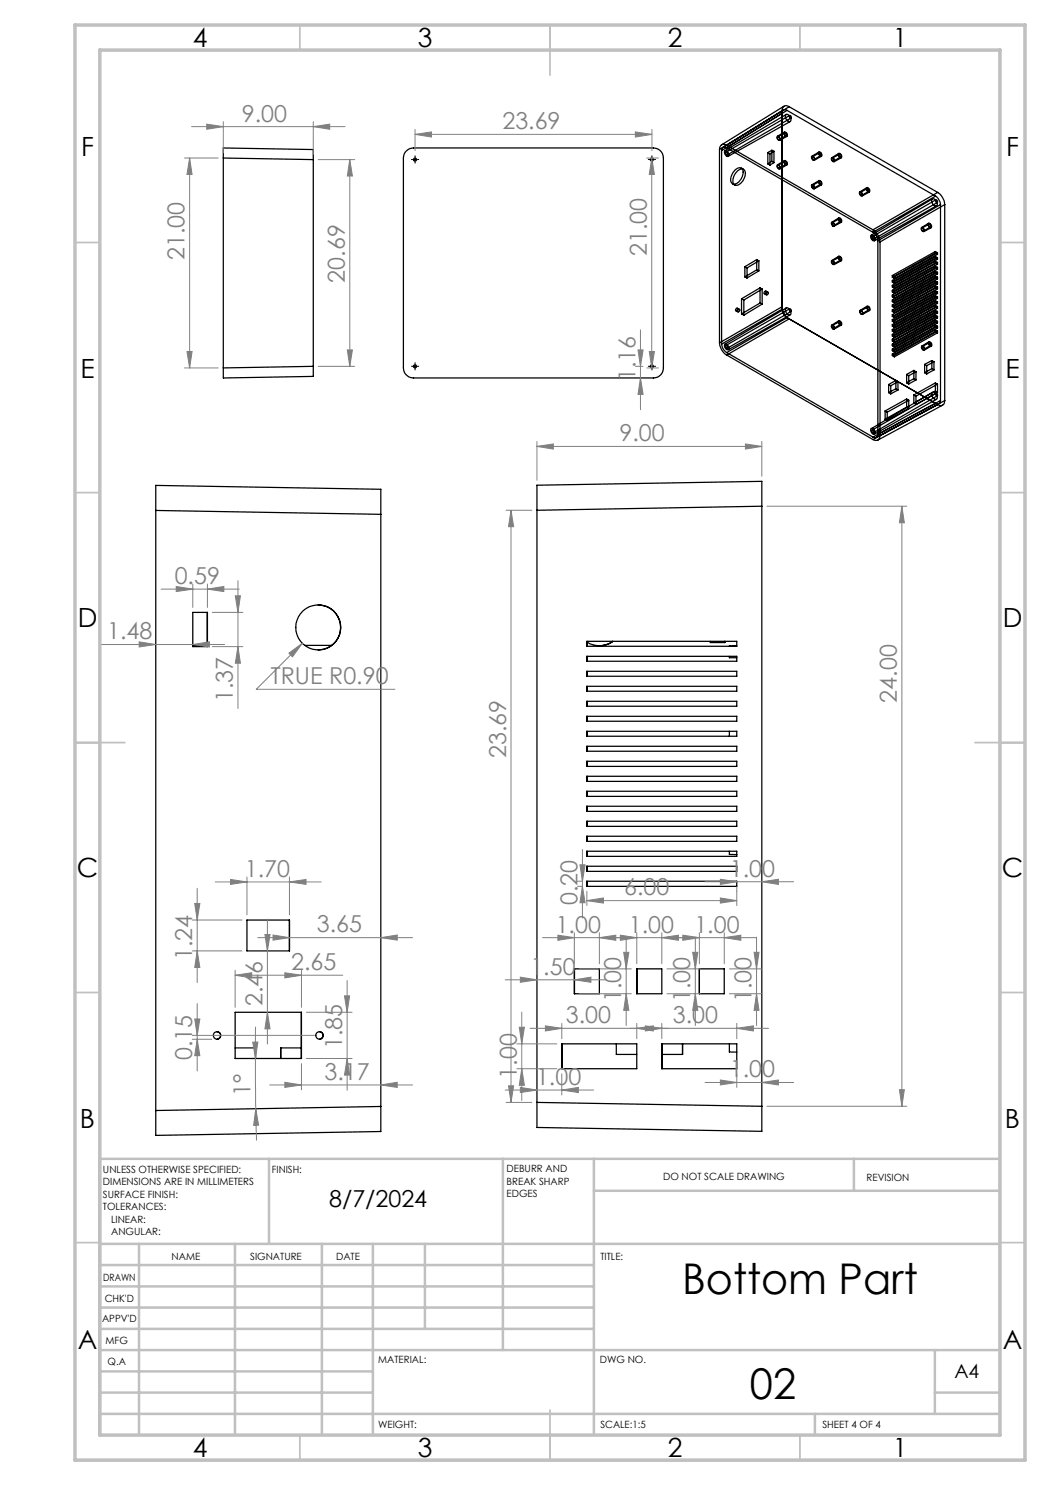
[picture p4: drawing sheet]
<svg xmlns="http://www.w3.org/2000/svg" width="210mm" height="297mm" viewBox="0 0 210 297" stroke-linecap="round" stroke-linejoin="round" font-family="sans-serif">
<g fill="none" stroke="#000" stroke-width=".25">
<path d="M44.7 31.6v-2l18 .3v2M44.7 31.6l18 .3M44.7 31.6v42M62.7 31.9v41.4M81.1 30.4l.7-.6 .9-.2h48a1.99 1.99 0 0 1 2 2v42a1.99 1.99 0 0 1-2 2h-48a2.05 2.05 0 0 1-2-2v-42zM143.9 29.9v38.7M144.3 30.1v38.7M144.9 30.2a.65 .65 0 0 1 .8 .3 .65 .65 0 0 1-.1 .8 .85 .85 0 0 1-.7-1.1zM145.2 30.4a.26 .26 0 0 1 .3 .2 .26 .26 0 0 1-.2 .3l-.1-.1zM145.3 29.1a.88 .88 0 0 0-1-.1 .88 .88 0 0 0-.4 .9M145.3 29.6a.63 .63 0 0 0-.7-.1 .63 .63 0 0 0-.3 .6M145.3 29.6l29.3 16.9"/>
<path d="M145.3 29.1l29.3 16.9M146.5 36.8l.4 .2M147.1 33.9a.87 .87 0 0 1 1.1-.3 .87 .87 0 0 1 .4 1.1 2.38 2.38 0 0 1-1.9 2.1 1.26 1.26 0 0 1-.3-1.9zM147.5 34.2a.86 .86 0 0 1 1.1-.4 .86 .86 0 0 1 .4 1.1 2.38 2.38 0 0 1-1.9 2.2 1.13 1.13 0 0 1-.4-1.7zM148.3 33.6l.4 .3M153.6 32.8l.4 .2M153.6 30.5v2.3M153.6 30.5l.4 .3M154 30.8v2.2M154.4 30.1l.4 .2M154.4 30.1v2.2M154.4 32.3l.4 .2"/>
<path d="M154.4 32.3l-.8 .5M154.4 30.1l-.8 .4M154.8 30.3v2.2M154.8 32.5l-.8 .5M154.8 30.3l-.8 .5M155.5 27.3a.52 .52 0 0 1 .5 .2 .52 .52 0 0 1-.1 .6 .56 .56 0 0 1-.4-.8zM155.5 33a.52 .52 0 0 1 .5 .2 .52 .52 0 0 1-.1 .6 .56 .56 0 0 1-.4-.8zM155.5 27.4a.3 .3 0 0 1 .4 .2 .3 .3 0 0 1-.2 .3l-.2-.2zM155.5 33.1a.3 .3 0 0 1 .4 .2 .3 .3 0 0 1-.2 .4l-.2-.3zM156.4 22.2v39.6M156.4 22.2l-12.5 7.7M156.7 22l-12.1 7.5"/>
<path d="M156.8 26.5a.46 .46 0 0 1 .6 .2 .46 .46 0 0 1-.2 .6l-.3-.2zM156.8 32.2a.46 .46 0 0 1 .6 .2 .46 .46 0 0 1-.2 .6l-.3-.2zM156.8 21.2l-12.5 7.8M156.9 26.4l-1.4 .9M156.9 32.1l-1.4 .9M157 32.3a.28 .28 0 0 1 .3 .2 .28 .28 0 0 1-.1 .3zM157 26.6a.3 .3 0 0 1 .3 .2 .3 .3 0 0 1-.1 .3l-.2-.2zM157 26.6l-1.5 .8M157 32.3l-1.5 .8M157.2 22.9a.88 .88 0 0 1 .8 .5 .88 .88 0 0 1 0 .9 .95 .95 0 0 1-.8-1.4zM157.2 22.9l-12.2 7.2M157.3 27.1l-1.4 .8"/>
<path d="M157.3 32.8l-1.4 .9M157.4 27.3l-1.4 .8M157.4 33l-1.4 .8M157.4 22.1a.6 .6 0 0 0-.7-.1 .6 .6 0 0 0-.3 .6l-12.1 7.5M157.4 22.1l29.7 17.1M157.4 22.1l-12.1 7.5M157.8 21.3a.86 .86 0 0 0-1-.1 .86 .86 0 0 0-.4 1M157.8 21.3l29.7 17.2M157.8 21.3l-12.5 7.8M157.9 23.1a.25 .25 0 0 1 .3 .2 .25 .25 0 0 1-.2 .3zM157.9 23.1l-12.7 7.3M158 24.3l-12.3 7"/>
<path d="M158.2 23.6l-12.7 7.4M162.3 31.3a.43 .43 0 0 1 .6 .2 .43 .43 0 0 1-.2 .6l-.3-.3zM162.3 37a.43 .43 0 0 1 .6 .2 .43 .43 0 0 1-.2 .6l-.3-.3zM162.5 31.4a.3 .3 0 0 1 .3 .2 .3 .3 0 0 1-.2 .3l-.1-.2zM162.5 37.1a.3 .3 0 0 1 .3 .2 .3 .3 0 0 1-.2 .3l-.1-.1zM163.8 30.4a.5 .5 0 0 1 .5 .3 .5 .5 0 0 1-.2 .6 .63 .63 0 0 1-.3-.9zM163.8 36.1a.5 .5 0 0 1 .5 .3 .5 .5 0 0 1-.2 .6 .63 .63 0 0 1-.3-.9zM163.8 30.4l-1.4 .9M163.8 36.1l-1.4 .9M163.8 30.6a.25 .25 0 0 1 .4 .1 .25 .25 0 0 1-.2 .4zM163.8 36.3a.25 .25 0 0 1 .4 .1 .25 .25 0 0 1-.2 .4zM163.9 30.6l-1.4 .8"/>
<path d="M163.9 36.3l-1.4 .8M164.2 31.1l-1.4 .8M164.2 36.8l-1.4 .8M164.3 31.3l-1.5 .8M164.3 37l-1.5 .8M166.4 31.5a.52 .52 0 0 1 .4 .8 .57 .57 0 0 1-.4-.8zM166.4 31.7a.31 .31 0 0 1 .4 .1 .31 .31 0 0 1-.1 .4l-.3-.3zM167.7 30.8a.47 .47 0 0 1 .6 .2 .47 .47 0 0 1-.2 .6l-.3-.3zM167.7 30.7l-1.3 .8M167.9 30.9a.26 .26 0 0 1 .3 .1 .26 .26 0 0 1-.2 .4l-.1-.2zM167.9 30.9l-1.5 .7M168.2 31.4l-1.4 .8"/>
<path d="M168.3 31.5l-1.5 .8M171.9 38.4a.52 .52 0 0 1 .5 .2 .52 .52 0 0 1 0 .6 .57 .57 0 0 1-.5-.8zM172 38.6a.31 .31 0 0 1 .4 .1 .31 .31 0 0 1-.1 .4l-.3-.3zM173.3 37.6a.47 .47 0 0 1 .6 .2 .47 .47 0 0 1-.2 .6l-.3-.2zM173.4 37.5l-1.4 .9M173.4 37.7a.29 .29 0 0 1 .4 .2 .29 .29 0 0 1-.1 .3l-.2-.1zM173.5 37.7l-1.5 .8M173.8 38.2l-1.4 .9M173.8 38.4l-1.4 .8M186.4 39.9a.73 .73 0 0 1 .7 .1 .73 .73 0 0 1 .3 .7 .42 .42 0 0 1-.3 .5 .42 .42 0 0 1-.5-.3l-.3-.5zM186.5 39.8l-12.2 7.2M187.1 39.2a2.44 2.44 0 0 1 1 1.7"/>
<path d="M187.1 39.2l-12.5 7.3M187.1 40a.28 .28 0 0 1 .4 .1 .28 .28 0 0 1-.2 .4l-.2-.3zM187.1 40l-12.7 7.3M187.5 38.5a3.2 3.2 0 0 1 1.4 2.4M187.5 38.5l-12.9 7.5M148.3 59.8v3M148.3 59.8l.5 .2M149 53.3l.4 .3M149 55.4l.4 .2M149 53.3v2.1M149.4 53.6v2M151.3 51.9l.5 .3"/>
<path d="M151.3 51.9v2.1M151.3 54l.5 .2M151.3 54l-2.3 1.4M151.3 51.9l-2.3 1.4M151.8 52.2l-2.4 1.4M151.8 52.2v2M151.8 54.2l-2.4 1.4M152 57.6l.4 .2M152 57.6v3M152 57.6l-3.7 2.2M152.4 57.8l-3.6 2.2M152.4 57.8v3"/>
<path d="M152.9 58.7l.4 .3M153 58.2h.1a.29 .29 0 0 1 .1 .4 .29 .29 0 0 1-.4 .1zM153.2 58.2l.4 .3M153.4 58.6l.1-.1a.27 .27 0 0 1 .1 .3 .27 .27 0 0 1-.4 .1zM166.3 52.2a.42 .42 0 0 1 .5 .2 .42 .42 0 0 1-.1 .5l-.3-.2zM166.4 44.4a.45 .45 0 0 1 .4 .3 .45 .45 0 0 1-.1 .6 .6 .6 0 0 1-.3-.9zM166.4 44.6a.33 .33 0 0 1 .4 .1 .33 .33 0 0 1-.1 .5l-.3-.3zM166.4 52.2a.29 .29 0 0 1 .4 .2 .29 .29 0 0 1-.2 .4l-.2-.3zM167.7 51.3a.52 .52 0 0 1 .6 .2 .52 .52 0 0 1-.1 .6 .64 .64 0 0 1-.5-.8zM167.7 43.6a.5 .5 0 0 1 .6 .3 .5 .5 0 0 1-.2 .6 .63 .63 0 0 1-.4-.9zM167.7 43.6l-1.3 .8M167.7 51.3l-1.3 .8"/>
<path d="M167.9 51.4a.26 .26 0 0 1 .3 .2 .26 .26 0 0 1-.2 .3l-.1-.1zM167.9 43.7a.28 .28 0 0 1 .3 .2 .28 .28 0 0 1-.2 .4l-.2-.4zM167.9 51.4l-1.5 .8M167.9 43.7l-1.5 .9M168.2 52l-1.4 .8M168.2 44.3l-1.4 .8M168.3 44.4l-1.5 .8M168.3 52.1l-1.5 .8M174.2 47a.71 .71 0 0 1 .7 .4 .71 .71 0 0 1-.1 .8 .82 .82 0 0 1-.6-1.2zM174.4 47.4a.25 .25 0 0 1 .3 .1 .25 .25 0 0 1-.1 .3zM174.6 46.5a2.02 2.02 0 0 1 1 1.7M174.6 46a3.2 3.2 0 0 1 1.4 2.4"/>
<path d="M175.6 48.2v38.7M176 48.4v38.7a.86 .86 0 0 1-.4 .9 .86 .86 0 0 1-1-.1M178.5 55.1v.4M178.5 56.1v.3M178.5 57.1v.3M178.5 58.1v.3M178.5 59v.4M178.5 59.4l.4 .2M178.5 58.4l.4 .2M178.5 58.1l.4 .2M178.5 59l.4 .3M178.5 57.1l.4 .2"/>
<path d="M178.5 55.5l.4 .2M178.5 55.1l.4 .2M178.5 56.4l.4 .3M178.5 56.1l.4 .2M178.5 57.4l.4 .2M178.9 55.3v.4M178.9 56.3v.4M178.9 57.3v.3M178.9 58.3v.3M178.9 59.3v.3M184.3 45.6a.46 .46 0 0 1 .5 .2 .46 .46 0 0 1-.1 .5 .58 .58 0 0 1-.4-.7zM184.3 45.7a.31 .31 0 0 1 .4 .1 .31 .31 0 0 1-.1 .4l-.3-.3z"/>
<path d="M185.7 44.7a.57 .57 0 0 1 .5 .8 .59 .59 0 0 1-.5-.8zM185.7 44.7l-1.4 .8M185.8 44.8a.26 .26 0 0 1 .3 .2 .26 .26 0 0 1-.1 .3l-.2-.1zM185.8 44.8l-1.4 .8M186.1 45.4l-1.4 .8M186.2 45.5l-1.4 .8M187.1 50.3v.3M187.1 51.3v.3M187.1 52.2v.4M187.1 53.2v.3M187.1 54.2v.3M187.1 55.2v.3"/>
<path d="M187.1 56.2v.3M187.1 57.1v.4M187.1 58.1v.4M187.1 59.1v.3M187.1 50.3l-8.6 4.8M187.1 50.6l-8.6 4.9M187.1 51.3l-8.6 4.8M187.1 51.6l-8.6 4.8M187.1 52.2l-8.6 4.9M187.1 52.6l-8.6 4.8M187.1 53.2l-8.6 4.9M187.1 53.5l-8.6 4.9"/>
<path d="M187.1 54.2l-8.6 4.8M187.1 54.5l-8.6 4.9M187.1 55.2l-8.6 4.8M187.1 55.5l-8.6 4.8M187.1 56.5l-8.6 4.8M187.1 56.2l-8.6 4.8M187.1 57.1l-8.6 4.9M187.1 57.5l-8.6 4.8M187.1 58.1l-8.6 4.8M187.1 58.5l-8.6 4.8M187.1 59.1l-8.6 4.8M187.1 59.4l-8.6 4.8"/>
<path d="M187.1 59.4l.4 .3M187.1 59.1l.4 .3M187.1 58.5l.4 .2M187.1 58.1l.4 .3M187.1 57.5l.4 .2M187.1 57.1l.4 .3M187.1 56.2l.4 .2M187.1 56.5l.4 .3M187.1 55.5l.4 .3M187.1 55.2l.4 .3M187.1 54.5l.4 .3M187.1 54.2l.4 .3"/>
<path d="M187.1 53.5l.4 .3M187.1 53.2l.4 .3M187.1 52.6l.4 .2M187.1 51.6l.4 .3M187.1 51.3l.4 .2M187.1 50.6l.4 .3M187.1 50.3l.4 .2M187.1 52.2l.4 .3M187.3 41.2l-12.4 7M187.5 40.5l-12.8 7.3M187.5 50.5v.4M187.5 51.5v.4"/>
<path d="M187.5 52.5v.3M187.5 53.5v.3M187.5 54.5v.3M187.5 55.5v.3M187.5 56.4v.4M187.5 57.4v.3M187.5 58.4v.3M187.5 59.4v.3M187.5 59.7l-8.6 4.8M187.5 59.4l-8.6 4.8M187.5 58.7l-8.6 4.8M187.5 58.4l-8.6 4.8"/>
<path d="M187.5 57.7l-8.6 4.8M187.5 57.4l-8.6 4.8M187.5 56.8l-8.6 4.8M187.5 56.4l-8.6 4.8M187.5 55.5l-8.6 4.8M187.5 54.8l-8.6 4.8M187.5 54.5l-8.6 4.8M187.5 53.8l-8.6 4.8M187.5 53.5l-8.6 4.8M187.5 55.8l-8.6 4.8M187.5 51.5l-8.6 4.8M187.5 50.9l-8.6 4.8"/>
<path d="M187.5 50.5l-8.6 4.8M187.5 51.9l-8.6 4.8M187.5 52.8l-8.6 4.8M187.5 52.5l-8.6 4.8M188.1 40.9l-12.5 7.3M188.1 40.9v39.2M188.9 40.9v39.2M188.9 40.9l-12.9 7.5M62.7 73.3v2l-18 .3v-2M62.7 73.3l-18 .3M143.9 68.6a3.1 3.1 0 0 0 1.4 2.4M143.9 68.6l12.5-7.3a3.2 3.2 0 0 0 1.4 2.5l-12.5 7.2"/>
<path d="M144.3 68.8a2.33 2.33 0 0 0 1 1.7M145 68.8a.71 .71 0 0 1 .6 .4 .71 .71 0 0 1 0 .8 .78 .78 0 0 1-.6-1.2zM145.2 69.1a.28 .28 0 0 1 .3 .2 .28 .28 0 0 1-.2 .3l-.1-.1zM145.3 70.5l29.3 16.9M145.3 71l29.3 16.9M147.2 62.2l.4 .2M147.2 61.7l.2-.1a.24 .24 0 0 1 .1 .4 .24 .24 0 0 1-.4 0zM147.5 61.6l.4 .3M147.7 61.9l.1-.1a.28 .28 0 0 1 .1 .4 .28 .28 0 0 1-.3 .1zM148.3 62.8l.5 .2M148.8 60v3M152 60.6l.4 .2"/>
<path d="M152 60.6l-3.7 2.2M152.4 60.8l-3.6 2.2M156.4 61.8a2.15 2.15 0 0 0 1 1.7M156.4 61.8l-12.1 7M157.2 61.6a.89 .89 0 0 1 .8 .4 .89 .89 0 0 1 0 1 .93 .93 0 0 1-.8-1.4zM157.2 61.6l-12.2 7.2M157.4 63.5l30.1 17.4M157.4 63.5l-12.1 7M157.9 61.8a.31 .31 0 0 1 .3 .1 .31 .31 0 0 1 0 .4l-.3-.2zM157.9 61.8l-12.7 7.3M158 63l-12.3 7M158.2 62.3l-12.7 7.3"/>
<path d="M166.3 65.1a.42 .42 0 0 1 .5 .2 .42 .42 0 0 1-.1 .5l-.4-.3zM166.4 65.1a.29 .29 0 0 1 .4 .2 .29 .29 0 0 1-.2 .4l-.2-.3zM167.7 64.2a.47 .47 0 0 1 .6 .2 .47 .47 0 0 1-.2 .6l-.3-.2zM167.7 64.2l-1.3 .8M167.8 64.4a.25 .25 0 0 1 .4 .1 .25 .25 0 0 1-.2 .3l-.1-.1zM167.9 64.3l-1.5 .8M168.2 64.8l-1.4 .9M168.3 65l-1.5 .8M172 62.1a.46 .46 0 0 1 .5 .3 .46 .46 0 0 1-.1 .5 .58 .58 0 0 1-.4-.8zM172 62.2a.29 .29 0 0 1 .4 .2 .29 .29 0 0 1-.1 .4zM173.4 61.2a.5 .5 0 0 1 .5 .3 .5 .5 0 0 1-.1 .6 .65 .65 0 0 1-.4-.9zM173.4 61.2l-1.4 .9"/>
<path d="M173.5 61.5a.29 .29 0 0 1 .3 .1 .29 .29 0 0 1-.1 .3zM173.5 61.4l-1.4 .8M173.8 61.9l-1.4 .9M173.9 62.1l-1.4 .8M177.7 76.9l.5 .2M177.7 78.5l.5 .3M177.7 76.9v1.6M178.2 77.1v1.7M178.5 60v.3M178.5 61v.3M178.5 62v.3M178.5 62.9v.4"/>
<path d="M178.5 63.9v.3M178.5 64.9v.3M178.5 65.9v.3M178.5 66.9v.3M178.5 67.8v.4M178.5 68.8v.3M178.5 69.8v.3M178.5 70.8v.3M178.5 71.1l.4 .3M178.5 70.8l.4 .2M178.5 70.1l.4 .3M178.5 69.8l.4 .3"/>
<path d="M178.5 69.1l.4 .3M178.5 68.8l.4 .3M178.5 68.2l.4 .2M178.5 67.8l.4 .3M178.5 67.2l.4 .2M178.5 66.9l.4 .2M178.5 66.2l.4 .3M178.5 65.9l.4 .2M178.5 65.2l.4 .3M178.5 64.9l.4 .3M178.5 64.2l.4 .3M178.5 63.9l.4 .3"/>
<path d="M178.5 63.3l.4 .2M178.5 62.9l.4 .3M178.5 62.3l.4 .2M178.5 61.3l.4 .3M178.5 61l.4 .2M178.5 62l.4 .2M178.5 60l.4 .3M178.5 60.3l.4 .3M178.9 60.3v.3M178.9 61.2v.4M178.9 62.2v.3M178.9 63.2v.3"/>
<path d="M178.9 64.2v.3M178.9 65.2v.3M178.9 66.1v.4M178.9 67.1v.3M178.9 68.1v.3M178.9 69.1v.3M178.9 70.1v.3M178.9 71v.4M179.2 76.1l.4 .2M179.2 77.7l.4 .3M179.2 76.1l-1.5 .8M179.2 77.7l-1.5 .8"/>
<path d="M179.2 76.1v1.6M179.6 76.3l-1.4 .8M179.6 76.3v1.7M179.6 78l-1.4 .8M181.3 74.9l.5 .2M181.3 76.5l.5 .3M181.3 79.8l.5 .2M181.3 79.8l-4.3 2.4M181.3 74.9v1.6M181.3 79.8v1.6M181.8 75.1v1.7M182.8 74.1l.4 .3"/>
<path d="M182.8 75.7l.4 .3M182.8 79l.4 .2M182.8 74.1v1.6M182.8 79v1.6M182.8 74.1l-1.5 .8M182.8 75.7l-1.5 .8M183.2 76l-1.4 .8M183.2 74.4l-1.4 .7M183.2 74.4v1.6M183.2 79.2v1.7M184.4 69.2a.52 .52 0 0 1 .4 .3 .52 .52 0 0 1 0 .5 .56 .56 0 0 1-.4-.8zM184.4 69.3a.3 .3 0 0 1 .4 .2 .3 .3 0 0 1-.2 .4l-.2-.3z"/>
<path d="M184.9 72.9l.4 .2M184.9 74.5l.4 .3M184.9 72.9v1.6M185.3 73.1v1.7M185.8 68.4a.48 .48 0 0 1 .5 .3 .48 .48 0 0 1-.2 .5 .63 .63 0 0 1-.3-.8zM185.8 68.4l-1.4 .8M185.9 68.5a.3 .3 0 0 1 .3 .2 .3 .3 0 0 1-.1 .4l-.2-.2zM185.9 68.5l-1.5 .8M186.2 69l-1.4 .9M186.3 69.2l-1.4 .8M186.4 72.1l.4 .3M186.4 73.7l.4 .3"/>
<path d="M186.4 73.7l-1.5 .8M186.4 72.1l-1.5 .8M186.4 72.1v1.6M186.4 78.5a.92 .92 0 0 1 .9 1.4 .99 .99 0 0 1-.9-1.4zM186.5 78.5l-12.2 7.2M186.8 72.4v1.6M186.8 74l-1.5 .8M186.8 72.4l-1.5 .7M187.1 60.4l.4 .3M187.1 60.1v.3M187.1 61.1v.3M187.1 62.1v.3"/>
<path d="M187.1 63v.4M187.1 64v.3M187.1 65v.3M187.1 66v.3M187.1 76.6v1.6M187.1 60.1l-8.6 4.8M187.1 60.4l-8.6 4.8M187.1 61.1l-8.6 4.8M187.1 61.4l-8.6 4.8M187.1 78.2l.4 .3M187.1 76.6l.4 .2M187.1 66l.4 .2"/>
<path d="M187.1 66.3l.4 .3M187.1 65.3l.4 .3M187.1 65l.4 .3M187.1 64.3l.4 .3M187.1 64l.4 .3M187.1 63.4l.4 .2M187.1 63l.4 .3M187.1 62.4l.4 .2M187.1 62.1l.4 .2M187.1 61.4l.4 .3M187.1 61.1l.4 .2M187.1 60.1l.4 .3"/>
<path d="M187.1 62.1l-8.6 4.8M187.1 62.4l-8.6 4.8M187.1 63l-8.6 4.8M187.1 63.4l-8.6 4.8M187.1 64l-8.6 4.8M187.1 64.3l-8.6 4.8M187.1 65l-8.6 4.8M187.1 65.3l-8.6 4.8M187.1 66l-8.6 4.8M187.1 66.3l-8.6 4.8M187.1 76.6l-4.3 2.4M187.1 78.2l-4.3 2.4"/>
<path d="M187.1 78.7a.25 .25 0 0 1 .4 .1 .25 .25 0 0 1-.2 .4l-.2-.2zM187.1 78.7l-12.7 7.3M187.3 79.9l-12.4 6.9M187.5 79.2l-12.8 7.3M187.5 60.4v.3M187.5 61.3v.4M187.5 62.3v.3M187.5 63.3v.3M187.5 64.3v.3M187.5 65.3v.3M187.5 66.2v.4M187.5 76.8v1.7"/>
<path d="M187.5 78.5l-4.3 2.4M187.5 76.8l-4.3 2.4M187.5 66.2l-8.6 4.8M187.5 66.6l-8.6 4.8M187.5 65.6l-8.6 4.8M187.5 65.3l-8.6 4.8M187.5 64.6l-8.6 4.8M187.5 64.3l-8.6 4.8M187.5 63.6l-8.6 4.8M187.5 63.3l-8.6 4.8M187.5 62.6l-8.6 4.8M187.5 62.3l-8.6 4.8"/>
<path d="M187.5 61.7l-8.6 4.8M187.5 61.3l-8.6 4.8M187.5 60.7l-8.6 4.8M187.5 60.4l-8.6 4.8M174.2 85.8a.65 .65 0 0 1 .7 .3 .65 .65 0 0 1-.1 .8 .85 .85 0 0 1-.6-1.1zM174.4 86a.26 .26 0 0 1 .4 .2 .26 .26 0 0 1-.2 .3l-.2-.2zM175.6 86.9a.6 .6 0 0 1-.3 .6 .6 .6 0 0 1-.7-.1M177 83.9l.4 .2M177 82.2l.4 .2M177 82.2v1.7M177.4 82.4v1.7M181.3 81.4l.5 .3"/>
<path d="M181.3 81.4l-4.3 2.5M181.8 81.7l-4.4 2.4M181.8 80v1.7M181.8 80l-4.4 2.4M182.8 80.6l.4 .3M187.5 80.9l-12.9 7M188.1 80.1a.61 .61 0 0 1-.3 .6 .61 .61 0 0 1-.7 0l-12.5 6.7M188.1 80.1l-12.5 6.8M188.5 81l-12.9 7M188.9 80.1a.86 .86 0 0 1-.4 .9 .86 .86 0 0 1-1-.1M188.9 80.1l-13.6 7.4M31.2 102.1v-5l45 .8v5"/>
<path d="M31.2 102.1l45 .8M31.2 102.1v120M76.2 102.9v118.4M107.4 102.1v118.4M152.4 101.2v-4.9l-45 .7v5.1M152.4 101.2l-45 .9M152.4 101.2v120.1M38.6 122.5h2.9v6.8h-2.9zM38.6 129.1h2.9M41.5 122.5v6.8M61 129.1h5.1v.1M63.6 121a4.5 4.5 0 0 1 4.5 4.5 4.5 4.5 0 0 1-4.5 4.5"/>
<path d="M117.4 128.3h30v1h-30zM117.4 131.3h30v1h-30zM117.4 134.3h30v1h-30zM117.4 137.3h30v1h-30zM117.4 128.3v1M117.4 131.3v1M117.4 134.3v1M117.4 137.3v1M122.6 128.3a4.2 4.2 0 0 1-2.7 .8M122.6 128.3a4.5 4.5 0 0 1-5.2 .1M142.1 128.3v.2h2.9v-.2M145 128.3v.2"/>
<path d="M145.9 131.3v.2h1.5M147.4 129.2l-1.5 .1M117.4 140.3h30v.9h-30zM117.4 143.3h30v.9h-30zM117.4 146.3h30v.9h-30zM117.4 149.3h30v.9h-30zM117.4 152.3h30v1h-30zM117.4 155.3h30v1h-30zM117.4 158.3h30v1h-30zM117.4 140.3v.9M117.4 143.3v.9M117.4 146.3v.9"/>
<path d="M117.4 149.3v.9M117.4 152.3v1M117.4 155.3v1M117.4 158.3v1M145.9 146.3v.9M117.4 161.3h30v1h-30zM117.4 164.2h30v1.1h-30zM117.4 167.2h30v1.1h-30zM117.4 170.2h30v1.1h-30zM117.4 173.2h30v1.1h-30zM117.4 176.2h30v1.1h-30zM117.4 161.3v1"/>
<path d="M117.4 164.2v1.1M117.4 167.2v1.1M117.4 170.2v1.1M117.4 173.2v1.1M117.4 176.2v1.1M145.9 170.2v.7h1.5M49.4 184h8.5v6.2h-8.5zM114.9 193.8h5v5h-5zM114.9 193.8v5M127.4 193.8h5v5h-5zM127.4 193.8v5M139.9 193.8h5v5h-5z"/>
<path d="M43.4 206.3a.76 .76 0 0 1 .7 .8 .76 .76 0 0 1-.7 .8M47 202.5h13.3v9.2h-13.3zM47 209.6h4.1v2.1M60.3 202.5v9.2M60.3 209.6h-4.2v2.1M63.9 206.3a.76 .76 0 0 1 .7 .8 .76 .76 0 0 1-.7 .8M112.4 208.8h15v4.9h-15zM112.4 208.8v4.9M123.3 208.8v2.1h4.1M132.4 208.8h15v4.9h-15zM132.4 208.8v4.9M136.5 208.8v2.1h-4.1"/>
<path d="M145.9 208.8v1.6h1.5M76.2 221.3v5l-45 .8v-5M76.2 221.3l-45 .8M107.4 220.5v5l45 .8v-5M107.4 220.5l45 .8"/>
<circle cx="83" cy="31.9" r=".31"/>
<circle cx="130.4" cy="31.9" r=".31"/>
<circle cx="83" cy="73.3" r=".31"/>
<circle cx="130.4" cy="73.3" r=".31"/>
<circle cx="63.7" cy="125.5" r="4.5"/>
<circle cx="43.4" cy="207.1" r=".75"/>
<circle cx="63.9" cy="207.1" r=".75"/>
</g>
<g fill="none" stroke="#808080" stroke-width=".2">
<path d="M36.9 31.6h6.7M37.9 31.6v42M37.9 31.6l.5 3.3h-1zM38.3 25.3h30.7M41.3 24.8l3.4 .5-3.4 .6zM44.7 24.3v6.3M62.7 25.3l3.2-.5v1.1zM62.7 24.3v6.6M63.6 31.9h7.3M70 31.9v41.4M70 31.9l.5 3.3h-1zM83 26.9l3.3-.5v1z"/>
<path d="M83 25.9v4.2M83 26.9h47.4M127.1 26.4l3.3 .5-3.3 .5zM129.4 31.6h2.3M130.4 31.6v42M130.4 31.6l.5 3.3h-1zM130.4 25.9v4.2M36.9 73.6h6.7M37.4 70.3h1l-.5 3.3zM63.6 73.3h7.3M69.5 70h1l-.5 3.3zM127.1 73.3h1.5"/>
<path d="M127.6 70h1l-.5 3.3zM128.1 66v15.9M128.1 75.6l.5 3.3h-1zM129.4 73.6h2.3M129.9 70.3h1l-.5 3.3zM107.4 89.3l3.3-.5v1zM107.4 88.3v7.8M107.4 89.3h45M149.1 88.8l3.3 .5-3.3 .5zM152.4 88.3v6.9M32.2 117.8h15.6M35.2 117.3l3.4 .5-3.4 .5z"/>
<path d="M38.6 116.8v4.7M41.5 117.8l3.3-.5v1zM41.5 116.8v4.7M47.1 119.2h1l-.5 3.3zM47.6 116.1v25.6M101.2 102.1h5.2M102.2 102.1v118.4M102.2 102.1l.5 3.2h-1zM153.4 101.2h28M180.4 101.2v120.1M180.4 101.2l.5 3.4h-1zM20.1 128.9h24.8"/>
<path d="M27.8 128.4l3.4 .5-3.4 .5zM38.6 128.9l3.3-.5v1zM42.5 129.3h6.1M42.5 122.5h6.1M47.6 129.3l.5 3.3h-1zM57.8 130.6l2.7-1.9-2 2.7zM60.5 128.7l-9.2 9.2h27.7M39.4 177.7v18.8M43 176.4h21.2M46.1 175.9l3.3 .5-3.3 .5zM49.4 175.4v7.6M57.9 176.4l3.3-.5v1z"/>
<path d="M57.9 175.4v7.6M115.5 176.2h.9M115.5 177.3h.9M116 173h1l-.5 3.2zM116.5 177.3l.5 3.2h-1zM116.5 169.9v13.7M117.4 178.3v2.8M141 176.4h17.7M144.1 179.6l3.3 .5-3.3 .5zM144.1 175.9l3.3 .5-3.3 .5zM147.4 177.3v3.8M152.4 176.4l3.3-.5v1z"/>
<path d="M38.5 184h9.9M38.5 190.2h9.9M38.9 180.7h1.1l-.6 3.3zM39.4 190.2l.6 3.3h-1.1zM47 195l3.3-.4v1zM47 194.1v7.4M47 195h21.5M51.5 187.5h31M53 186.9h1l-.5 3.3zM53.5 183.8v25M54.6 187l3.3 .5-3.3 .5zM57 194.6l3.3 .4-3.3 .6z"/>
<path d="M60.3 194.1v7.4M68.9 199.2h1l-.5 3.3zM69.4 196.1v21.9M76.2 187.5l3.2-.5v1zM101 196h20.2M104.1 195.4l3.3 .6-3.3 .5zM108.5 187.5h42.7M111.6 187l3.3 .5-3.3 .6zM114.9 186.5v6.3M114.9 196l3.3-.6v1.1zM115.9 198.8h10.4M115.9 193.8h10.4"/>
<path d="M117.4 180.1l3.3-.5v1zM117.4 180.1h30M119.9 187.5l3.3-.5v1.1zM119.9 186.5v6.3M124.1 187l3.3 .5-3.3 .6zM124.7 190.5h1.1l-.6 3.3zM125.2 198.8l.6 3.3h-1.1zM125.2 187.4v17.7M127.4 186.5v6.3M132.4 187.5l3.3-.5v1.1zM132.4 186.5v6.3M133.4 198.8h6.7"/>
<path d="M133.4 193.8h6.7M136.6 187l3.3 .5-3.3 .6zM138.5 190.5h1.1l-.5 3.3zM139.1 198.8l.5 3.3h-1.1zM139.1 187.4v17.7M139.9 186.5v6.3M144.9 187.5l3.3-.5v1.1zM144.9 186.5v6.3M145.9 198.8h6.4M145.9 193.8h6.4M150.8 190.5h1l-.5 3.3zM151.3 198.8l.5 3.3h-1z"/>
<path d="M151.3 187.4v17.7M38.5 207.9h3.9M38.5 207.1h24.4M38.9 203.8h1.1l-.6 3.3zM39.4 200.7v13.5M39.4 207.9l.6 3.2h-1.1zM50.6 208.4h1l-.5 3.3zM51.1 211.7l.1 10.1M51.1 205.3v6.4M53.5 202.5l.5 3.3h-1zM53.9 217h28.6M57 216.5l3.3 .5-3.3 .5z"/>
<path d="M60.3 212.7v5.3M61.3 211.7h9.1M61.3 202.5h9.1M69.4 211.7l.5 3.3h-1zM76.2 217l3.2-.5v1zM101 218h17.7M101.7 217.2h1l-.5 3.3zM103.4 208.8h8M103.4 213.7h8M103.9 205.5h1l-.5 3.3zM104.1 217.5l3.3 .5-3.3 .5zM104.4 213.7l.5 3.4h-1z"/>
<path d="M104.4 202.4v17.7M106 205.7h47.7M109.1 205.2l3.3 .5-3.3 .5zM112.4 204.7v3M112.4 218l3.3-.5v1zM112.4 214.8v4.2M127.4 205.7l3.3-.5v1zM127.4 204.7v3M129.1 205.2l3.3 .5-3.3 .5zM132.4 204.7v3M141 216.5h17.7M144.1 216l3.3 .5-3.3 .5z"/>
<path d="M147.4 205.7l3.3-.5v1zM147.4 204.7v3M147.4 214.8v2.7M152.4 216.5l3.3-.5v1zM179.9 217.9h1l-.5 3.4zM51.2 221.8l.5 3.2-1 .1zM51.2 221.8l.1 6.3M101.2 220.5h5.2M153.4 221.3h28"/>
</g>
<g fill="none" stroke="#000" stroke-width=".2" stroke-dasharray="15.2 1.3 1.3 1.3" stroke-linecap="butt">
<path d="M82.5 31.9h-.3M83 31.4v-.3M83 32.4v.3M83.5 31.9h.3M129.9 31.9h-.3M130.4 31.4v-.3M130.4 32.4v.3M130.9 31.9h.3M82.5 73.3h-.3M83 72.8v-.3M83 73.8v.3M83.5 73.3h.3"/>
<path d="M129.9 73.3h-.3M130.4 72.8v-.3M130.4 73.8v.3M130.9 73.3h.3"/>
</g>
<path d="M82.5 31.9h1M83 31.4v1M129.9 31.9h1M130.4 31.4v1M82.5 73.3h1M83 72.8v1M129.9 73.3h1M130.4 72.8v1" fill="none" stroke="#000" stroke-width=".2"/>
<g fill="none" stroke="#c0c0c0" stroke-width=".35">
<path d="M60 5v5M110 5v10M160 5v5M15 48.5h5M200 48.5h5M15 98.5h5M200 98.5h5M15 148.5h10M195 148.5h10M15 198.5h5M200 198.5h5M15 248.5h5"/>
<path d="M200 248.5h5M60 287v5M110 282v10M160 287v5"/>
</g>
<g fill="none" stroke="#c0c0c0" stroke-width=".5">
<path d="M53.8 231.8v17M100.6 231.8v38.2M118.8 231.8v55.2M118.8 238.2h81.2M170.8 231.8v6.4M200 231.8h-180v55.2M20 248.8h180M20 257.3h98.8M20 253h98.8M27.8 248.8v38.2M47 248.8v38.2M64.4 248.8v38.2"/>
<path d="M74.6 248.8v38.2M85 248.8v17M20 265.8h98.8M20 261.5h98.8M20 278.5h54.6M20 274.3h54.6M20 270h180M187 278.5h13M187 270v12.8M20 282.8h180M163 282.8v4.2"/>
</g>
<path d="M15 5h190v287h-190zM20 10h180v277h-180z" fill="none" stroke="#c0c0c0" stroke-width=".7"/>
<g fill="#808080">
<path d="M147.4 205.7l3.3-.5v1zM129.1 205.2l3.3 .5-3.3 .5z"/>
<path d="M119.9 187.5l3.3-.5v1.1zM111.6 187l3.3 .5-3.3 .6z"/>
<path d="M127.4 205.7l3.3-.5v1zM109.1 205.2l3.3 .5-3.3 .5z"/>
<path d="M132.4 187.5l3.3-.5v1.1zM124.1 187l3.3 .5-3.3 .6zM114.9 196l3.3-.6v1.1zM104.1 195.4l3.3 .6-3.3 .5zM112.4 218l3.3-.5v1zM104.1 217.5l3.3 .5-3.3 .5zM57.9 176.4l3.3-.5v1zM46.1 175.9l3.3 .5-3.3 .5zM57 194.6l3.3 .4-3.3 .6zM47 195l3.3-.4v1zM41.5 117.8l3.3-.5v1zM35.2 117.3l3.4 .5-3.4 .5zM38.6 128.9l3.3-.5v1zM27.8 128.4l3.4 .5-3.4 .5zM62.7 25.3l3.2-.5v1.1zM41.3 24.8l3.4 .5-3.4 .6z"/>
<path d="M107.4 89.3l3.3-.5v1zM149.1 88.8l3.3 .5-3.3 .5zM117.4 180.1l3.3-.5v1zM144.1 179.6l3.3 .5-3.3 .5zM54.6 187l3.3 .5-3.3 .5zM76.2 187.5l3.2-.5v1zM57 216.5l3.3 .5-3.3 .5zM76.2 217l3.2-.5v1zM57.8 130.6l.7 .8 2-2.7z"/>
<path d="M144.9 187.5l3.3-.5v1.1zM136.6 187l3.3 .5-3.3 .6z"/>
<path d="M47.6 129.3l.5 3.3h-1zM47.1 119.2h1l-.5 3.3z"/>
<path d="M179.9 217.9h1l-.5 3.4zM180.4 101.2l.5 3.4h-1zM101.7 217.2h1l-.5 3.3zM102.2 102.1l.5 3.2h-1zM139.1 198.8l.5 3.3h-1.1zM138.5 190.5h1.1l-.5 3.3zM151.3 198.8l.5 3.3h-1zM150.8 190.5h1l-.5 3.3zM69.4 211.7l.5 3.3h-1zM68.9 199.2h1l-.5 3.3zM39.4 207.9l.6 3.2h-1.1zM38.9 203.8h1.1l-.6 3.3z"/>
<path d="M127.6 70h1l-.5 3.3zM128.1 75.6l.5 3.3h-1zM130.4 31.6l.5 3.3h-1zM129.9 70.3h1l-.5 3.3z"/>
<path d="M103.9 205.5h1l-.5 3.3zM104.4 213.7l.5 3.4h-1zM116 173h1l-.5 3.2zM116.5 177.3l.5 3.2h-1zM53 186.9h1l-.5 3.3zM53.5 202.5l.5 3.3h-1z"/>
<path d="M124.7 190.5h1.1l-.6 3.3zM125.2 198.8l.6 3.3h-1.1z"/>
<path d="M37.9 31.6l.5 3.3h-1zM37.4 70.3h1l-.5 3.3zM70 31.9l.5 3.3h-1zM69.5 70h1l-.5 3.3z"/>
<path d="M38.9 180.7h1.1l-.6 3.3zM39.4 190.2l.6 3.3h-1.1z"/>
<path d="M50.6 208.4h1l-.5 3.3zM51.2 221.8l.5 3.2-1 .1z"/>
<path d="M144.1 175.9l3.3 .5-3.3 .5zM152.4 176.4l3.3-.5v1zM144.1 216l3.3 .5-3.3 .5zM152.4 216.5l3.3-.5v1zM83 26.9l3.3-.5v1zM127.1 26.4l3.3 .5-3.3 .5z"/>
</g>
<g font-size="8.5">
<text x="136.4" y="258.8">Bottom Part</text>
<text x="150" y="279.7">02</text>
</g>
<g font-size="5.3">
<text x="38.5" y="9.5">4</text>
<text x="83.5" y="9.5">3</text>
<text x="133.6" y="9.5">2</text>
<text x="178.6" y="9.5">1</text>
<text x="16.2" y="31.2">F</text>
<text x="201.2" y="31.2">F</text>
<text x="16.1" y="75.5">E</text>
<text x="201.1" y="75.5">E</text>
<text x="15.5" y="125.5">D</text>
<text x="200.5" y="125.5">D</text>
<text x="15.4" y="175.5">C</text>
<text x="200.4" y="175.5">C</text>
<text x="16" y="225.5">B</text>
<text x="201" y="225.5">B</text>
<text x="15.5" y="269.7">A</text>
<text x="200.5" y="269.7">A</text>
<text x="38.5" y="291.5">4</text>
<text x="83.5" y="291.5">3</text>
<text x="133.6" y="291.5">2</text>
<text x="178.6" y="291.5">1</text>
</g>
<g font-size="4.7" fill="#808080">
<text x="48.4" y="24.3">9.00</text>
<text x="100.5" y="25.9">23.69</text>
<text x="36.9" y="52.1" transform="rotate(-90 36.9 52.1)">21.00</text>
<text x="129.4" y="51.2" transform="rotate(-90 129.4 51.2)">21.00</text>
<text x="69" y="56.5" transform="rotate(-90 69 56.5)">20.69</text>
<text x="127.1" y="76.3" transform="rotate(-90 127.1 76.3)">1.16</text>
<text x="123.9" y="88.3">9.00</text>
<text x="34.9" y="116.8">0.59</text>
<text x="21.4" y="127.9">1.48</text>
<text x="54.2" y="136.8">TRUE R0.90</text>
<text x="46.6" y="140.4" transform="rotate(-90 46.6 140.4)">1.37</text>
<text x="179.4" y="140.5" transform="rotate(-90 179.4 140.5)">24.00</text>
<text x="101.2" y="151.7" transform="rotate(-90 101.2 151.7)">23.69</text>
<text x="49" y="175.3">1.70</text>
<text x="124.8" y="179.1">6.00</text>
<text x="146" y="175.3">1.00</text>
<text x="115.5" y="181.1" transform="rotate(-90 115.5 181.1)">0.20</text>
<text x="63.4" y="186.5">3.65</text>
<text x="111.1" y="186.5">1.00</text>
<text x="125.8" y="186.5">1.00</text>
<text x="138.9" y="186.5">1.00</text>
<text x="38.4" y="192" transform="rotate(-90 38.4 192)">1.24</text>
<text x="58.2" y="194">2.65</text>
<text x="106.1" y="194.9">1.50</text>
<text x="52.5" y="201.3" transform="rotate(-90 52.5 201.3)">2.46</text>
<text x="124.3" y="200.5" transform="rotate(-90 124.3 200.5)">1.00</text>
<text x="138.1" y="200.5" transform="rotate(-90 138.1 200.5)">1.00</text>
<text x="150.3" y="200.5" transform="rotate(-90 150.3 200.5)">1.00</text>
<text x="68.4" y="209.8" transform="rotate(-90 68.4 209.8)">1.85</text>
<text x="113.2" y="204.6">3.00</text>
<text x="134.6" y="204.6">3.00</text>
<text x="38.4" y="212" transform="rotate(-90 38.4 212)">0.15</text>
<text x="64.9" y="215.9">3.17</text>
<text x="103.4" y="215.7" transform="rotate(-90 103.4 215.7)">1.00</text>
<text x="146" y="215.5">1.00</text>
<text x="50.1" y="219.2" transform="rotate(-91 50.1 219.2)">1°</text>
<text x="107.2" y="217">1.00</text>
</g>
<text font-size="4.7" x="65.8" y="241.4">8/7/2024</text>
<text font-size="3.9" x="190.9" y="275.5">A4</text>
<g font-size="2">
<text x="20.6" y="234.6">UNLESS OTHERWISE SPECIFIED:</text>
<text x="20.6" y="237.1">DIMENSIONS ARE IN MILLIMETERS</text>
<text x="20.6" y="239.6">SURFACE FINISH:</text>
<text x="54.4" y="234.6">FINISH:</text>
<text x="101.3" y="234.5">DEBURR AND</text>
<text x="101.3" y="237">BREAK SHARP</text>
<text x="101.3" y="239.5">EDGES</text>
<text x="132.6" y="236">DO NOT SCALE DRAWING</text>
<text x="173.3" y="236.2">REVISION</text>
<text x="20.6" y="242.1">TOLERANCES:</text>
<text x="22.2" y="244.6">LINEAR:</text>
<text x="22.2" y="247.1">ANGULAR:</text>
<text x="34.3" y="252">NAME</text>
<text x="50" y="251.9">SIGNATURE</text>
<text x="67.2" y="251.9">DATE</text>
<text x="120.1" y="251.9">TITLE:</text>
<text x="20.6" y="256.1">DRAWN</text>
<text x="20.9" y="260.3">CHK'D</text>
<text x="20.4" y="264.4">APPV'D</text>
<text x="21.1" y="268.8">MFG</text>
<text x="21.5" y="273">Q.A</text>
<text x="75.6" y="272.5">MATERIAL:</text>
<text x="120" y="272.5">DWG NO.</text>
<text x="75.6" y="285.5">WEIGHT:</text>
<text x="120.1" y="285.6">SCALE:1:5</text>
<text x="164.5" y="285.6">SHEET 4 OF 4</text>
</g>
</svg>
